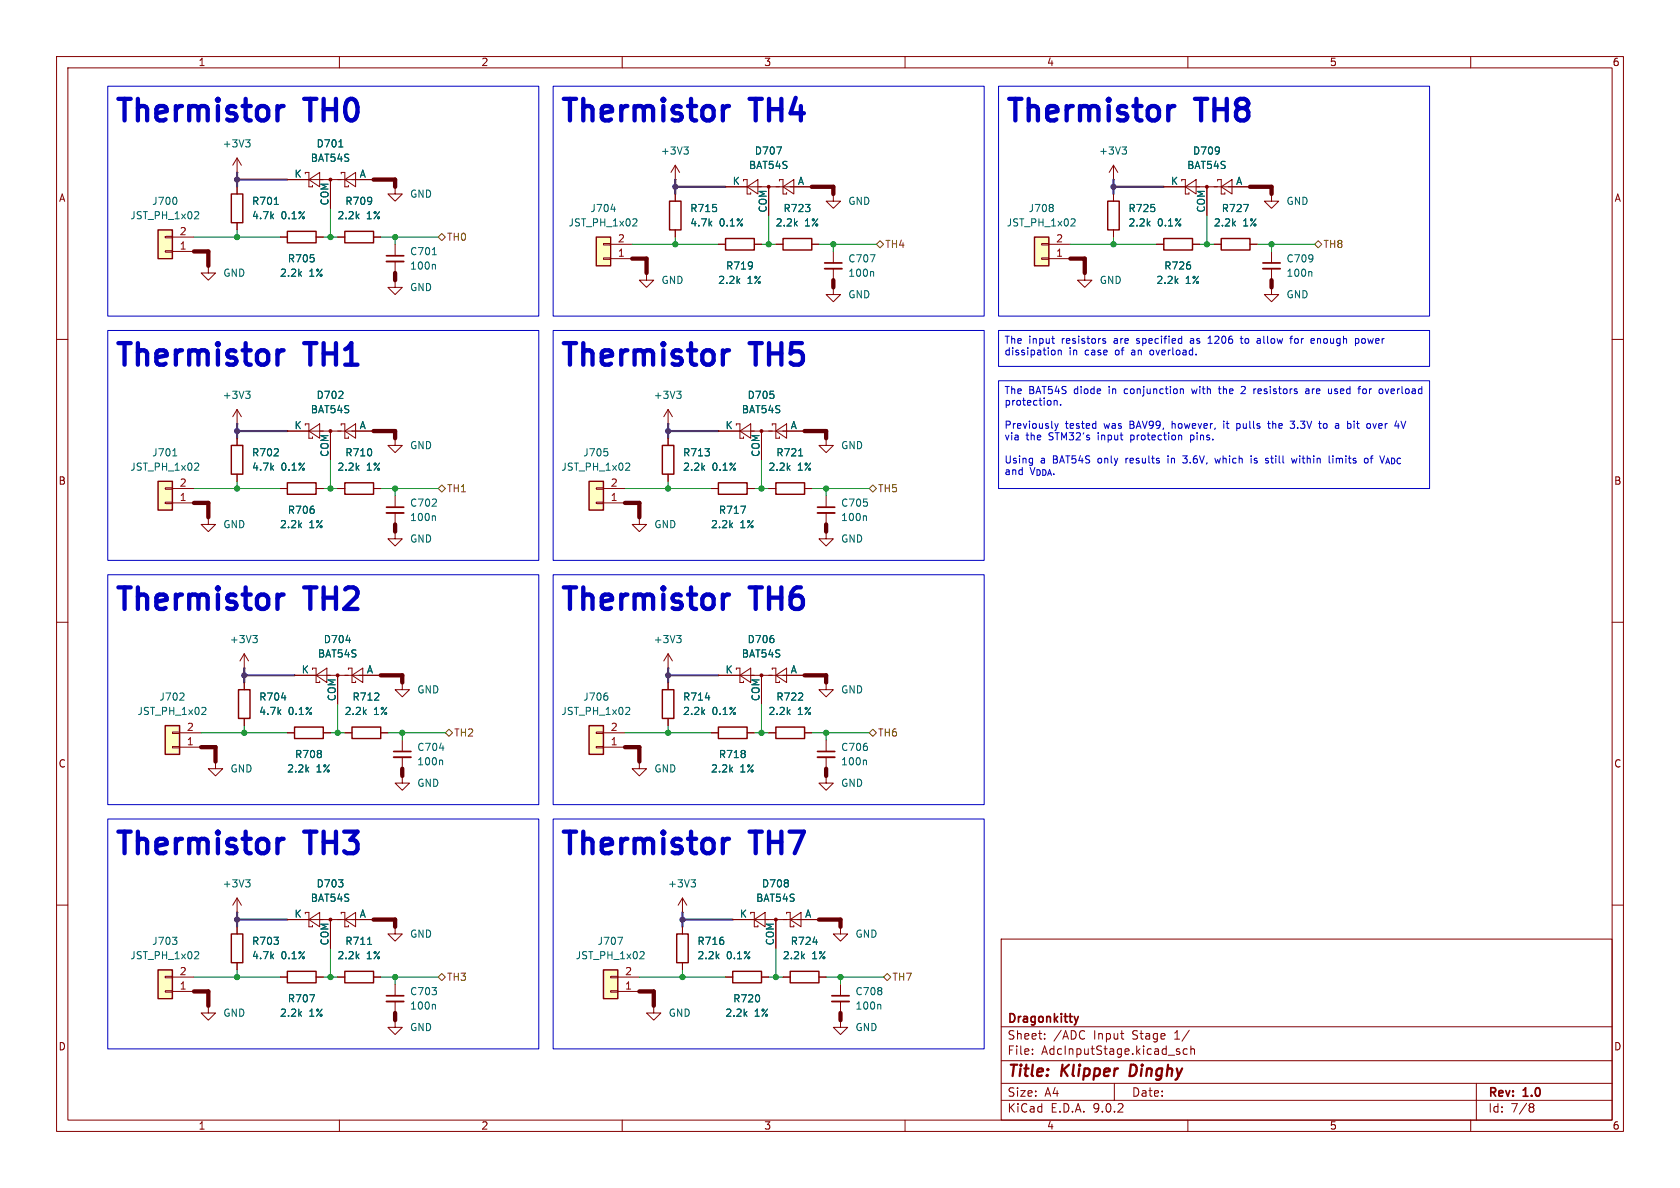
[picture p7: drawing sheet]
<svg xmlns="http://www.w3.org/2000/svg" width="297mm" height="210mm" viewBox="0 0 297 210" stroke-linecap="round" stroke-linejoin="round" font-family="sans-serif">
<g fill="none" stroke="#840000" stroke-width=".18">
<path d="M10 10h277v190h-277zM12 12h273v186h-273zM60 10v2M110 10v2M160 10v2M210 10v2M260 10v2M69.8 33v1.3h1.3l-1.3 1.3-1.2-1.3h1.2M69.8 33h.1M49.5 41.9h1.3M55.9 41.9h1.2M59.7 41.9h1.3"/>
<path d="M66 41.9h1.3M137.2 43.2h1.2M143.5 43.2h1.3M10 60h2M285 60h2M10 110h2M285 110h2M10 160h2M49.5 172.7h1.3M55.9 172.7h1.2M120.6 163.8v1.3M120.6 170.2v1.3"/>
<path d="M177 166h108v32h-108zM285 160h2M60 198v2M110 198v2M160 198v2M177 194.5h108M177 191.5h108M177 187.5h108M177 181.5h108M182.5 186.3v.1M182.5 185.5v.1M184.7 183.6v.1"/>
<path d="M184.7 182.8v.1M197 191.5v3M208.2 185.9l.3 .1 .1 .2-.2 .2h-.3M208.2 185.4l.3 .1M209.9 185.5l-.4-.1-.3 .3v.4l.1 .2h.6M210 198v2M210.5 185.5l.2-.1 .4 .1 .1 .9M210.5 184.9v1.5M260 198v2M261 191.5v6.5M270.6 195.1l.4 .1 .2 .2-.3 .3M270.6 195.7h.3"/>
<path d="M270.9 195.7l.2 .2 .1 .4-.2 .2-.4 .1"/>
</g>
<path d="M199.9 188.2l-.2 2h.5" fill="none" stroke="#840000" stroke-width=".4"/>
<path d="M190.6 179.7l-.3 1" fill="none" stroke="#840000" stroke-width=".3"/>
<path d="M50.8 40.9h5.1v2h-5.1zM61 40.9h5v2h-5zM138.4 42.2h5.1v2h-5.1zM50.8 171.7h5.1v2h-5.1zM119.6 165.1h2.1v5.1h-2.1z" fill="none" stroke="#840000" stroke-width=".25"/>
<path d="M54.8 175.8h.8l-.5 1.3" fill="none" stroke="#006464" stroke-width=".18"/>
<path d="M182.9 41.9h2.5v5.1h-2.5z" fill="#ffffc2"/>
<path d="M128.3 42.2h5v2h-5zM182.9 41.9h2.5v5.1h-2.5zM50.8 85.3h5.1v2.1h-5.1zM61 85.3h5v2.1h-5z" fill="none" stroke="#840000" stroke-width=".25"/>
<g fill="none" stroke="#840000" stroke-width=".18">
<path d="M128.3 33h15.2M131.4 32v-.2h.7v2.5h.6v-.3M132.1 33l1.9-1.2v2.5zM135.9 33v5.1M137.8 32v-.2h.6v2.5h.7v-.3M138.4 33l1.9-1.2v2.5zM69.8 49.5v1.3h1.3l-1.3 1.3-1.2-1.3h1.2M69.8 49.5h.1M69.8 43.2v2M69.8 46.2v2.1M114.3 48.3v1.2h1.3l-1.3 1.3-1.3-1.3h1.3M114.3 48.3h.1"/>
<path d="M127 43.2h1.3M133.3 43.2h1.3M147.3 50.8v1.3h1.3l-1.3 1.2-1.3-1.2h1.3M147.3 50.8h.1M147.3 44.5v2M147.3 47.5v2M184.1 45.6h1.3v.2h-1.3zM184.1 43.1h1.3v.2h-1.3zM185.4 45.7h3.8M185.4 43.2h3.8M191.8 48.3v1.2h1.2l-1.2 1.3-1.3-1.3h1.3M191.8 48.3h.1"/>
<path d="M224.8 50.8v1.3h1.3l-1.3 1.2-1.3-1.2h1.3M224.8 50.8h.1M50.8 76.2h15.2M54 75.2v-.3h.6v2.6h.6v-.3M54.6 76.2l1.9-1.3v2.6zM58.4 76.2v5.1M60.3 75.2v-.3h.7v2.6h.6v-.3M61 76.2l1.9-1.3v2.6zM69.8 77.5v1.2h1.3l-1.3 1.3-1.2-1.3h1.2M69.8 77.5h.1M118.1 74.9h.1M118.1 72.4l-.8 1.3"/>
<path d="M118.1 72.4l.8 1.3M118.1 72.4v2.5M36.8 91.4v1.3h1.3l-1.3 1.3-1.2-1.3h1.2M36.8 91.4h.1M49.5 86.4h1.3M55.9 86.4h1.2M59.7 86.4h1.3M66 86.4h1.3M69.8 94v1.3h1.3l-1.3 1.2-1.2-1.2h1.2M69.8 94h.1M69.8 87.6v2.1M69.8 90.7v2"/>
<path d="M113 91.4v1.3h1.3l-1.3 1.3-1.2-1.3h1.2M113 91.4h.1M148.6 180.3v1.3h1.3l-1.3 1.3-1.3-1.3h1.3M148.6 180.3h.1"/>
</g>
<path d="M137.3 26h.9l-.6 1.2M186.1 36.2l.1 .2-.1 .2M186.1 36.7l.1 .2-.1 .4M189.5 38.7h.5l.1 .3-.8 .9h.8M76.4 45h.8M76.8 46.7l.2 .2v.7M153.8 45h.9l-.6 1.3M154.3 48l.1 .2v.6M119.6 69.2h.8l-.4 .4M120.2 69.6l.2 .3v.3l-.2 .2M76.8 91.2l.2 .2v.6" fill="none" stroke="#006464" stroke-width=".18"/>
<g fill="#840000" stroke="#840000" stroke-width=".18">
<circle cx="135.9" cy="33" r=".25"/>
<circle cx="58.4" cy="76.2" r=".25"/>
</g>
<path d="M68.3 45.2h3.1M145.8 46.5h3M68.3 89.7h3.1" fill="none" stroke="#840000" stroke-width=".3"/>
<path d="M68.3 46.2h3.1M145.8 47.5h3M68.3 90.7h3.1" fill="none" stroke="#840000" stroke-width=".33"/>
<path d="M104.1 85.1h2.6v5.1h-2.6z" fill="#ffffc2"/>
<path d="M40.9 34.3h2v5.1h-2zM118.4 35.6h2v5h-2zM104.1 85.1h2.6v5.1h-2.6zM40.9 165.1h2v5.1h-2zM129.5 171.7h5.1v2h-5.1z" fill="none" stroke="#840000" stroke-width=".25"/>
<g fill="none" stroke="#840000" stroke-width=".18">
<path d="M41.9 33v1.3M41.9 39.4v1.2M50.8 31.8h15.2M54 30.7v-.2h.6v2.5h.6v-.2M54.6 31.8l1.9-1.3v2.5zM58.4 31.8v5M60.3 30.7v-.2h.7v2.5h.6v-.2M61 31.8l1.9-1.3v2.5zM119.4 31.8h.1M119.4 29.2v2.6M119.4 34.3v1.3M119.4 29.2l-.8 1.3"/>
<path d="M119.4 29.2l.7 1.3M119.4 40.6v1.3M105.4 88.8h1.3v.2h-1.3zM105.4 86.2h1.3v.3h-1.3zM106.7 88.9h3.8M106.7 86.4h3.8M36.8 177.8v1.3h1.3l-1.3 1.2-1.2-1.2h1.2M36.8 177.8h.1M41.9 163.8v1.3M41.9 170.2v1.3M50.8 162.6h15.2M54 161.5v-.2h.6v2.5h.6v-.2"/>
<path d="M54.6 162.6l1.9-1.3v2.5zM58.4 162.6v5M60.3 161.5v-.2h.7v2.5h.6v-.2M61 162.6l1.9-1.3v2.5zM69.8 163.8v1.3h1.3l-1.3 1.3-1.2-1.3h1.2M69.8 163.8h.1M69.8 174v2M69.8 177v2.1M128.3 172.7h1.2M134.6 172.7h1.3M69.8 180.3v1.3h1.3l-1.3 1.3-1.2-1.3h1.2M69.8 180.3h.1"/>
</g>
<path d="M48.5 36.1h.7M59.9 26h.7M120.9 26h.8l-.4 .5M121.4 26.5l.3 .2v.3l-.3 .2M106.8 79.3h.6M107.3 79.9l.2 .1-.2 .5M110.8 81.9h.4l.1 .3-.7 .9h.7M76.8 177.5l.2 .2v.7" fill="none" stroke="#006464" stroke-width=".18"/>
<g fill="#840000" stroke="#840000" stroke-width=".18">
<circle cx="58.4" cy="162.6" r=".25"/>
<circle cx="58.4" cy="31.7" r=".25"/>
</g>
<path d="M68.3 176h3.1" fill="none" stroke="#840000" stroke-width=".3"/>
<path d="M68.3 177h3.1" fill="none" stroke="#840000" stroke-width=".33"/>
<path d="M105.4 41.9h2.5v5.1h-2.5z" fill="#ffffc2"/>
<path d="M105.4 41.9h2.5v5.1h-2.5z" fill="none" stroke="#840000" stroke-width=".25"/>
<path d="M106.7 45.6h1.2v.2h-1.2zM106.7 43.1h1.2v.2h-1.2zM107.9 45.7h3.9M107.9 43.2h3.9" fill="none" stroke="#840000" stroke-width=".18"/>
<path d="M108 37h.8M112.1 38.7h.4l.1 .3-.8 .9h.8" fill="none" stroke="#006464" stroke-width=".18"/>
<path d="M27.9 85.1h2.6v5.1h-2.6z" fill="#ffffc2"/>
<path d="M195.8 35.6h2.1v5h-2.1zM205.7 42.2h5.1v2h-5.1zM40.9 78.7h2v5.1h-2zM27.9 85.1h2.6v5.1h-2.6z" fill="none" stroke="#840000" stroke-width=".25"/>
<g fill="none" stroke="#840000" stroke-width=".18">
<path d="M196.8 31.8h.1M196.8 29.2v2.6M196.8 34.3v1.3M196.8 29.2l-.7 1.3M196.8 29.2l.8 1.3M196.8 40.6v1.3M204.5 43.2h1.2M210.8 43.2h1.3M41.9 74.9h.1M41.9 72.4l-.8 1.3M41.9 72.4l.8 1.3M41.9 72.4v2.5"/>
<path d="M41.9 77.5v1.2M29.2 88.8h1.3v.2h-1.3zM29.2 86.2h1.3v.3h-1.3zM30.5 88.9h3.8M30.5 86.4h3.8M41.9 83.8v1.3M115.6 177.8v1.3h1.2l-1.2 1.2-1.3-1.2h1.3M115.6 177.8h.1"/>
</g>
<path d="M198.4 26h.7l-.4 .5M198.9 26.5l.2 .2v.3l-.2 .2M43.4 69.2h.8l-.4 .4M44 69.6l.2 .3v.3l-.2 .2M30.5 80.6h.8M34.6 81.9h.4l.1 .3-.7 .9h.7" fill="none" stroke="#006464" stroke-width=".18"/>
<path d="M106.7 171.5h2.5v5h-2.5z" fill="#ffffc2"/>
<path d="M106.7 171.5h2.5v5h-2.5z" fill="none" stroke="#840000" stroke-width=".25"/>
<path d="M146 87.6v2.1M146 90.7v2M107.9 175.1h1.3v.3h-1.3zM107.9 172.6h1.3v.2h-1.3zM109.2 175.3h3.8M109.2 172.7h3.8" fill="none" stroke="#840000" stroke-width=".18"/>
<path d="M153 91.2l.2 .2v.6M109.2 165.7h.9l-.6 1.2M113.3 168.2l.5 .1 .1 .3-.8 .9h.8" fill="none" stroke="#006464" stroke-width=".18"/>
<path d="M144.5 89.7h3.1" fill="none" stroke="#840000" stroke-width=".3"/>
<path d="M144.5 90.7h3.1" fill="none" stroke="#840000" stroke-width=".33"/>
<path d="M27.9 40.6h2.6v5.1h-2.6z" fill="#ffffc2"/>
<path d="M27.9 40.6h2.6v5.1h-2.6zM117.1 121.9h2v5.1h-2zM127 128.5h5.1v2.1h-5.1zM137.2 128.5h5v2.1h-5z" fill="none" stroke="#840000" stroke-width=".25"/>
<g fill="none" stroke="#840000" stroke-width=".18">
<path d="M41.9 30.5h.1M41.9 27.9l-.8 1.3M41.9 27.9l.8 1.3M41.9 27.9v2.6M29.2 44.3h1.3v.3h-1.3zM29.2 41.8h1.3v.2h-1.3zM30.5 44.5h3.8M30.5 41.9h3.8M36.8 47v1.3h1.3l-1.3 1.2-1.2-1.2h1.2M36.8 47h.1M146 77.5v1.2h1.3l-1.3 1.3-1.2-1.3h1.2M146 77.5h.1"/>
<path d="M127 119.4h15.2M130.2 118.4v-.3h.6v2.6h.6v-.3M130.8 119.4l1.9-1.3v2.6zM134.6 119.4v5.1M136.5 118.4v-.3h.7v2.6h.6v-.3M137.2 119.4l1.9-1.3v2.6zM113 134.6v1.3h1.3l-1.3 1.3-1.2-1.3h1.2M113 134.6h.1M118.1 120.7v1.2M118.1 127v1.3M125.7 129.5h1.3M132.1 129.5h1.2"/>
<path d="M135.9 129.5h1.3M142.2 129.5h1.3M146 120.7v1.2h1.3l-1.3 1.3-1.2-1.3h1.2M146 120.7h.1M146 137.2v1.2h1.3l-1.3 1.3-1.2-1.3h1.2M146 137.2h.1M146 130.8v2M146 133.9v2M120.6 158.8l-.7 1.2M120.6 158.8l.8 1.2M120.6 158.8v2.5M120.6 161.3h.1"/>
<path d="M129.5 162.6h15.3M132.7 161.5v-.2h.6v2.5h.7v-.2M133.3 162.6l2-1.3v2.5zM137.2 162.6v5M139.1 161.5v-.2h.6v2.5h.6v-.2M139.7 162.6l1.9-1.3v2.5z"/>
</g>
<path d="M31.1 35l.2 .4-.2 .6M34.6 37.4l.4 .1 .1 .3-.7 .9h.7M43.4 24.7h.8l-.4 .5M44 25.2l.2 .2v.3l-.2 .3M124.7 123.3h.8M153 134.4l.2 .1v.7M122.2 155.5h.7l-.4 .5M122.7 156l.2 .2v.3l-.2 .3" fill="none" stroke="#006464" stroke-width=".18"/>
<path d="M144.5 132.8h3.1" fill="none" stroke="#840000" stroke-width=".3"/>
<path d="M144.5 133.9h3.1" fill="none" stroke="#840000" stroke-width=".33"/>
<g fill="#840000" stroke="#840000" stroke-width=".18">
<circle cx="137.2" cy="162.6" r=".25"/>
<circle cx="134.6" cy="119.4" r=".25"/>
</g>
<path d="M104.1 128.3h2.6v5.1h-2.6z" fill="#ffffc2"/>
<path d="M215.9 42.2h5.1v2h-5.1zM117.1 78.7h2v5.1h-2zM127 85.3h5.1v2.1h-5.1zM137.2 85.3h5v2.1h-5zM52.1 128.5h5v2.1h-5zM104.1 128.3h2.6v5.1h-2.6zM61 171.7h5v2h-5zM139.7 171.7h5.1v2h-5.1z" fill="none" stroke="#840000" stroke-width=".25"/>
<g fill="none" stroke="#840000" stroke-width=".18">
<path d="M147.3 34.3v1.3h1.3l-1.3 1.2-1.3-1.2h1.3M147.3 34.3h.1M205.7 33h15.3M208.9 32v-.2h.6v2.5h.7v-.3M209.5 33l2-1.2v2.5zM213.4 33v5.1M215.3 32v-.2h.6v2.5h.6v-.3M215.9 33l1.9-1.2v2.5zM224.8 34.3v1.3h1.3l-1.3 1.2-1.3-1.2h1.3M224.8 34.3h.1M214.6 43.2h1.3M221 43.2h1.2"/>
<path d="M224.8 44.5v2M224.8 47.5v2M118.1 77.5v1.2M127 76.2h15.2M130.2 75.2v-.3h.6v2.6h.6v-.3M130.8 76.2l1.9-1.3v2.6zM134.6 76.2v5.1M136.5 75.2v-.3h.7v2.6h.6v-.3M137.2 76.2l1.9-1.3v2.6zM118.1 83.8v1.3M125.7 86.4h1.3M132.1 86.4h1.2"/>
<path d="M135.9 86.4h1.3M142.2 86.4h1.3M43.2 118.1h.1M43.2 115.6l-.8 1.2M43.2 115.6l.7 1.2M43.2 115.6v2.5M52.1 119.4h15.2M55.2 118.4v-.3h.7v2.6h.6v-.3M55.9 119.4l1.9-1.3v2.6zM59.7 119.4v5.1M61.6 118.4v-.3h.6v2.6h.7v-.3M62.2 119.4l1.9-1.3v2.6z"/>
<path d="M118.1 118.1h.1M118.1 115.6l-.8 1.2M118.1 115.6l.8 1.2M118.1 115.6v2.5M50.8 129.5h1.3M57.1 129.5h1.3M71.1 130.8v2M71.1 133.9v2M105.4 132h1.3v.2h-1.3zM105.4 129.4h1.3v.3h-1.3zM106.7 132.1h3.8M106.7 129.5h3.8"/>
<path d="M41.9 158.8l-.8 1.2M41.9 158.8l.8 1.2M41.9 158.8v2.5M41.9 161.3h.1M59.7 172.7h1.3M66 172.7h1.3M138.4 172.7h1.3M144.8 172.7h1.2M148.6 174v2M148.6 177v2.1"/>
</g>
<g fill="none" stroke="#006464" stroke-width=".18">
<path d="M219.9 36.1h.8l-.5 1.3M231.7 48l.2 .2v.6M131 89.5h.8l-.5 1.2M141.2 80.6h.7M44.7 112.3h.8l-.4 .5M45.2 112.8l.3 .3v.3l-.3 .2M61.2 113.2h.8M119.6 112.3h.8l-.4 .5M120.2 112.8l.2 .3v.3l-.2 .2M77.7 132.2h.8M78.1 134.4l.1 .1v.7M107.3 123l.2 .2-.2 .5"/>
<path d="M110.8 125l.4 .1 .1 .3-.7 .9h.7M43.4 155.5h.8l-.4 .5M44 156l.2 .2v.3l-.2 .3M65 166.9h.7M143.7 166.5h.8M155.5 177.5l.2 .2v.7"/>
</g>
<path d="M223.3 46.5h3M69.6 132.8h3M147.1 176h3" fill="none" stroke="#840000" stroke-width=".3"/>
<path d="M223.3 47.5h3M69.6 133.9h3M147.1 177h3" fill="none" stroke="#840000" stroke-width=".33"/>
<g fill="#840000" stroke="#840000" stroke-width=".18">
<circle cx="59.7" cy="119.4" r=".25"/>
<circle cx="213.4" cy="33" r=".25"/>
<circle cx="134.6" cy="76.2" r=".25"/>
</g>
<path d="M29.2 128.3h2.5v5.1h-2.5z" fill="#ffffc2"/>
<path d="M29.2 128.3h2.5v5.1h-2.5zM42.2 121.9h2v5.1h-2zM62.2 128.5h5.1v2.1h-5.1z" fill="none" stroke="#840000" stroke-width=".25"/>
<g fill="none" stroke="#840000" stroke-width=".18">
<path d="M146 94v1.3h1.3l-1.3 1.2-1.2-1.2h1.2M146 94h.1M30.5 132h1.2v.2h-1.2zM30.5 129.4h1.2v.3h-1.2zM31.7 132.1h3.9M31.7 129.5h3.9M38.1 134.6v1.3h1.3l-1.3 1.3-1.3-1.3h1.3M38.1 134.6h.1M43.2 120.7v1.2M43.2 127v1.3M61 129.5h1.2M67.3 129.5h1.3"/>
<path d="M71.1 137.2v1.2h1.3l-1.3 1.3-1.3-1.3h1.3M71.1 137.2h.1M71.1 120.7v1.2h1.3l-1.3 1.3-1.3-1.3h1.3M71.1 120.7h.1"/>
</g>
<path d="M32.4 122.6l.1 .1v.3l-.8 .8h.8M35.9 125l.4 .1 .1 .3-.8 .9h.8M49.8 123.3h.7" fill="none" stroke="#006464" stroke-width=".18"/>
<path d="M27.9 171.5h2.6v5h-2.6z" fill="#ffffc2"/>
<path d="M27.9 171.5h2.6v5h-2.6z" fill="none" stroke="#840000" stroke-width=".25"/>
<g fill="none" stroke="#840000" stroke-width=".18">
<path d="M41.9 33v1.3M41.9 39.4v1.2M50.8 31.8h3.8M58.4 31.8v5M62.2 31.8h3.8M119.4 34.3v1.3M128.3 33h3.8M135.9 33v5.1M139.7 33h3.8M196.8 34.3v1.3M205.7 33h3.8M213.4 33v5.1"/>
<path d="M217.2 33h3.8M49.5 41.9h1.3M55.9 41.9h1.2M59.7 41.9h1.3M66 41.9h1.3M119.4 40.6v1.3M127 43.2h1.3M133.3 43.2h1.3M137.2 43.2h1.2M143.5 43.2h1.3M196.8 40.6v1.3M204.5 43.2h1.2"/>
<path d="M210.8 43.2h1.3M214.6 43.2h1.3M221 43.2h1.2M41.9 77.5v1.2M50.8 76.2h3.8M58.4 76.2v5.1M62.2 76.2h3.8M118.1 77.5v1.2M127 76.2h3.8M134.6 76.2v5.1M138.4 76.2h3.8M41.9 83.8v1.3"/>
<path d="M49.5 86.4h1.3M55.9 86.4h1.2M59.7 86.4h1.3M66 86.4h1.3M118.1 83.8v1.3M125.7 86.4h1.3M132.1 86.4h1.2M135.9 86.4h1.3M142.2 86.4h1.3M52.1 119.4h3.8M59.7 119.4v5.1M63.5 119.4h3.8"/>
<path d="M127 119.4h3.8M134.6 119.4v5.1M138.4 119.4h3.8M43.2 120.7v1.2M43.2 127v1.3M50.8 129.5h1.3M57.1 129.5h1.3M61 129.5h1.2M67.3 129.5h1.3M118.1 120.7v1.2M118.1 127v1.3M125.7 129.5h1.3"/>
<path d="M132.1 129.5h1.2M135.9 129.5h1.3M142.2 129.5h1.3M29.2 175.1h1.3v.3h-1.3zM29.2 172.6h1.3v.2h-1.3zM30.5 175.3h3.8M30.5 172.7h3.8M41.9 163.8v1.3M41.9 170.2v1.3M49.5 172.7h1.3M50.8 162.6h3.8M55.9 172.7h1.2"/>
<path d="M58.4 162.6v5M59.7 172.7h1.3M62.2 162.6h3.8M66 172.7h1.3M120.6 163.8v1.3M120.6 170.2v1.3M128.3 172.7h1.2M129.5 162.6h3.8M134.6 172.7h1.3M137.2 162.6v5M138.4 172.7h1.3M141 162.6h3.8"/>
<path d="M144.8 172.7h1.2M148.6 163.8v1.3h1.3l-1.3 1.3-1.3-1.3h1.3M148.6 163.8h.1"/>
</g>
<g fill="none" stroke="#006464" stroke-width=".18">
<path d="M48.5 36.1h.7M59.9 26h.7M137.3 26h.9l-.6 1.2M219.9 36.1h.8l-.5 1.3M131 89.5h.8l-.5 1.2M141.2 80.6h.7M61.2 113.2h.8M49.8 123.3h.7M124.7 123.3h.8M30.5 165.7h.8l-.5 .5M31.1 166.2l.2 .2-.2 .5M34.6 168.2l.4 .1 .1 .3-.7 .9h.7"/>
<path d="M54.8 175.8h.8l-.5 1.3M65 166.9h.7M143.7 166.5h.8"/>
</g>
<path d="M77.5 41.9l.6-.6 .6 .6-.6 .6zM154.9 43.2l.7-.7 .6 .7-.6 .6zM232.4 43.2l.6-.7 .7 .7-.7 .6zM77.5 86.4l.6-.7 .6 .7-.6 .6zM153.7 86.4l.6-.7 .6 .7-.6 .6zM78.7 129.5l.7-.6 .6 .6-.6 .7zM153.7 129.5l.6-.6 .6 .6-.6 .7zM77.5 172.7l.6-.6 .6 .6-.6 .7zM156.2 172.7l.6-.6 .7 .6-.7 .7z" fill="none" stroke="#725600" stroke-width=".18"/>
<g fill="none" stroke="#009600" stroke-width=".18">
<path d="M58.4 36.8v5.1M135.9 38.1v5.1M213.4 38.1v5.1M34.3 41.9h15.2M41.9 40.6v1.3M57.1 41.9h2.6M67.3 41.9h10.2M69.8 41.9v1.3M111.8 43.2h15.2M119.4 41.9v1.3M134.6 43.2h2.6M144.8 43.2h10.1"/>
<path d="M147.3 43.2v1.3M189.2 43.2h15.3M196.8 41.9v1.3M212.1 43.2h2.5M222.2 43.2h10.2M224.8 43.2v1.3M34.3 86.4h15.2M41.9 85.1v1.3M57.1 86.4h2.6M58.4 81.3v5.1M67.3 86.4h10.2M69.8 86.4v1.2"/>
<path d="M110.5 86.4h15.2M118.1 85.1v1.3M133.3 86.4h2.6M134.6 81.3v5.1M143.5 86.4h10.2M146 86.4v1.2M35.6 129.5h15.2M43.2 128.3v1.2M58.4 129.5h2.6M59.7 124.5v5M68.6 129.5h10.1M71.1 129.5v1.3"/>
<path d="M110.5 129.5h15.2M118.1 128.3v1.2M133.3 129.5h2.6M134.6 124.5v5M143.5 129.5h10.2M146 129.5v1.3M34.3 172.7h15.2M41.9 171.5v1.2M57.1 172.7h2.6M58.4 167.6v5.1M67.3 172.7h10.2M69.8 172.7v1.3"/>
<path d="M113 172.7h15.3M120.6 171.5v1.2M135.9 172.7h2.5M137.2 167.6v5.1M146 172.7h10.2M148.6 172.7v1.3"/>
</g>
<g fill="none" stroke="#4f3669" stroke-width=".38">
<path d="M41.9 31.8h8.9M41.9 30.5v2.5M119.4 33h8.9M119.4 31.8v2.5M196.8 33h8.9M196.8 31.8v2.5M41.9 76.2h8.9M41.9 74.9v2.6M118.1 76.2h8.9M118.1 74.9v2.6M43.2 118.1v2.6M43.2 119.4h8.9"/>
<path d="M118.1 119.4h8.9M118.1 118.1v2.6M41.9 161.3v2.5M41.9 162.6h8.9M120.6 161.3v2.5M120.6 162.6h8.9"/>
</g>
<g fill="none" stroke="#620004" stroke-width=".76">
<path d="M66 31.8h3.8v1.2M143.5 33h3.8v1.3M221 33h3.8v1.3M34.3 44.5h2.5v2.5M69.8 48.3v1.2M111.8 45.7h2.5v2.6M147.3 49.5v1.3M189.2 45.7h2.6v2.6M224.8 49.5v1.3M66 76.2h3.8v1.3M142.2 76.2h3.8v1.3M34.3 88.9h2.5v2.5"/>
<path d="M69.8 92.7v1.3M110.5 88.9h2.5v2.5M146 92.7v1.3M67.3 119.4h3.8v1.3M142.2 119.4h3.8v1.3M35.6 132.1h2.5v2.5M71.1 135.9v1.3M110.5 132.1h2.5v2.5M146 135.9v1.3M34.3 175.3h2.5v2.5M66 162.6h3.8v1.2M69.8 179.1v1.2"/>
<path d="M113 175.3h2.6v2.5M144.8 162.6h3.8v1.2M148.6 179.1v1.2"/>
</g>
<g fill="none" stroke="#0000c2" stroke-width=".18">
<path d="M19 15.2h76.2v40.7h-76.2zM97.8 15.2h76.2v40.7h-76.2zM176.5 15.2h76.2v40.7h-76.2zM19 58.4h76.2v40.7h-76.2zM97.8 58.4h76.2v40.7h-76.2zM176.5 58.4h76.2v6.4h-76.2zM185.9 59.8h.5M195 59.9h.4M208.8 59.8l.1 .1M208.9 59.4v1.3M210.6 59.8l-.1 .1M213.6 59.8l.3-.4v1.3"/>
<path d="M219.3 59.8h.4M219.4 59.4v1.1l.3 .2M222.4 59.8h.2l.2 .2v.7M228 59.8h.5M228.5 59.4l-.3 .2v1.1M229.1 59.8l-.2 .3v.4l.2 .2M232.2 59.8l.2 .4-.6 .1M239.8 59.8l.3 .1 .1 .2v.5l-.4 .1M241 59.8l-.3 .3v.4l.3 .2M176.5 67.3h76.2v19.1h-76.2zM186.2 60.6l.2 .1M186.3 61.9l.2 .2v.4l-.2 .2"/>
<path d="M186.4 70.8v.8M186.4 70.9l.1-.1h.3l.1 .8M186.5 74.9l.3 .8M186.8 75.7l-.3 .4M187.1 74.9l-.3 .8M187.1 62l.2-.1 .3 .1v.7M187.1 61.9v.8M187.5 71.5v.1M193.6 74.9h.1M193.7 74.4v1.3M193.7 75.7h-.1M195 60.2l.4 .1 .1 .2-.2 .2-.4-.1"/>
<path d="M203.3 62v.5l.1 .2M208.7 68.9l.1-.2 .4 .1v.8M208.8 77l.1 .8M208.9 60.6l-.1 .1M210.5 76.9v1.3M210.5 77.7l.1 .1M210.6 60.2l-.2 .2 .2 .3M210.7 68.7l.2 .9M213.6 60.7h.7M215.4 68.7h.5M215.6 68.3v1.1l.3 .2M216.3 74.4v.2"/>
<path d="M216.3 74.9v.8M218.6 74.9v1.2M218.6 75.7h.4M219 74.9h-.4M220 68.4l-.4-.1-.2 .1M220.1 68.9l-.7 .7h.8M221.9 68.7h.1M222.5 68.8v.7M222.8 60.6l-.4 .1M222.8 60.2h-.4M223 69l-.6 .2M224.1 74.9h.5"/>
<path d="M224.3 74.4v1.1l.3 .2M228.1 74.4h.8l-.5 .5 .3 .1 .2 .2M228.9 75.5l-.3 .2h-.3M230.9 68.8h.4l.1 .8M231.4 69l-.4 .1-.2 .2 .2 .3 .4-.1M232.3 60.6l-.1 .1M234.2 74.9l-.3 .2v.4l.3 .2M235.4 68.7v.9M235.4 69.5h-.1M235.9 69.5l.2 .1M236 68.8v.3M238.2 74.4v1.3"/>
<path d="M239.4 74.4v.2M239.4 74.9v.8M241.5 68.9l-.4-.2-.2 .3 .1 .5 .3 .1 .2-.1M242.7 74.9l.3 .8 .3-.8M244.9 68.7l.3 .9 .3-.9M246.9 74.4l-.3 .9M247.7 74.4l.4 1.3 .4-1.3M182.4 81l.1 .1M182.5 81v1.2M182.5 81.8l-.1 .1M206.5 80.6v.1M206.5 81v.9"/>
<path d="M209.1 80.6h.8l-.4 .5h.1M209.1 81.7l.5 .2M214.8 81l.2 .9 .3-.7 .2 .7M221.2 80.6v.1M221.2 81v.9M221.7 81.8l.4 .1M221.9 81l-.2 .2 .2 .2M224.2 81.5v.3M224.6 81h.5M228.3 81l.3 .9 .2-.7 .2 .7 .3-.9M235 81.8l.2 .1M235.6 80.6v.1"/>
<path d="M235.6 81v.9M236.2 81v.9M236.4 81l-.2 .1M241.3 81.1l.3-.1 .3 .2-.1 .5-.2 .2-.3-.1M242.2 81h.5M242.7 80.6l-.3 .2v1.1M245.1 81.7h.5M245.3 81l.4 1M19 101.6h76.2v40.6h-76.2zM97.8 101.6h76.2v40.6h-76.2zM19 144.8h76.2v40.6h-76.2zM97.8 144.8h76.2v40.6h-76.2z"/>
</g>
<path d="M50.1 18.7l-.7 .2M128.9 18.7l-.7 .2M207.6 18.7l-.7 .2M50.1 61.9l-.7 .2M128.9 61.9l-.7 .2M50.1 105.1l-.7 .2M128.9 105.1l-.7 .2M50.1 148.3l-.7 .2M128.9 148.3l-.7 .2" fill="none" stroke="#0000c2" stroke-width=".76"/>
<g fill="#009600" stroke="#009600" stroke-width=".18">
<circle cx="146" cy="129.5" r=".46"/>
<circle cx="118.1" cy="129.5" r=".46"/>
<circle cx="134.6" cy="129.5" r=".46"/>
<circle cx="147.3" cy="43.2" r=".46"/>
<circle cx="196.8" cy="43.2" r=".46"/>
<circle cx="224.8" cy="43.2" r=".46"/>
<circle cx="119.4" cy="43.2" r=".46"/>
<circle cx="213.4" cy="43.2" r=".46"/>
<circle cx="135.9" cy="43.2" r=".46"/>
<circle cx="146" cy="86.4" r=".46"/>
<circle cx="134.6" cy="86.4" r=".46"/>
<circle cx="118.1" cy="86.4" r=".46"/>
<circle cx="148.6" cy="172.7" r=".46"/>
<circle cx="137.2" cy="172.7" r=".46"/>
<circle cx="120.6" cy="172.7" r=".46"/>
<circle cx="58.4" cy="41.9" r=".46"/>
<circle cx="69.8" cy="41.9" r=".46"/>
<circle cx="41.9" cy="41.9" r=".46"/>
<circle cx="69.8" cy="172.7" r=".46"/>
<circle cx="58.4" cy="172.7" r=".46"/>
<circle cx="41.9" cy="172.7" r=".46"/>
<circle cx="58.4" cy="86.4" r=".46"/>
<circle cx="69.8" cy="86.4" r=".46"/>
<circle cx="41.9" cy="86.4" r=".46"/>
<circle cx="71.1" cy="129.5" r=".46"/>
<circle cx="43.2" cy="129.5" r=".46"/>
<circle cx="59.7" cy="129.5" r=".46"/>
</g>
<g fill="#4f3669" stroke="#4f3669" stroke-width=".18">
<circle cx="118.1" cy="119.4" r=".46"/>
<circle cx="119.4" cy="33" r=".46"/>
<circle cx="118.1" cy="76.2" r=".46"/>
<circle cx="196.8" cy="33" r=".46"/>
<circle cx="120.6" cy="162.6" r=".46"/>
<circle cx="41.9" cy="76.2" r=".46"/>
<circle cx="41.9" cy="31.8" r=".46"/>
<circle cx="41.9" cy="162.6" r=".46"/>
<circle cx="43.2" cy="119.4" r=".46"/>
</g>
<g font-size="5.3" fill="#0000c2">
<text x="20.1" y="22.6">Thermistor</text>
<text x="54.4" y="22.6">TH0</text>
<text x="98.8" y="22.6">Thermistor</text>
<text x="133.2" y="22.6">TH4</text>
<text x="177.5" y="22.6">Thermistor</text>
<text x="211.9" y="22.6">TH8</text>
<text x="20.1" y="65.8">Thermistor</text>
<text x="54.4" y="65.8">TH1</text>
<text x="98.8" y="65.8">Thermistor</text>
<text x="133.2" y="65.8">TH5</text>
<text x="20.1" y="109">Thermistor</text>
<text x="54.4" y="109">TH2</text>
<text x="98.8" y="109">Thermistor</text>
<text x="133.2" y="109">TH6</text>
<text x="20.1" y="152.2">Thermistor</text>
<text x="54.4" y="152.2">TH3</text>
<text x="98.8" y="152.2">Thermistor</text>
<text x="133.2" y="152.2">TH7</text>
</g>
<g font-size="2.8" fill="#840000">
<text x="178" y="190.9">Title:</text>
<text x="187.7" y="190.9">Klipper</text>
<text x="200.6" y="190.9">Dinghy</text>
</g>
<g font-size="2.1" fill="#840000">
<text x="178" y="184">Sheet:</text>
<text x="178" y="181.2">Dragonkitty</text>
<text x="186.2" y="184">/ADC</text>
<text x="193.4" y="184">Input</text>
<text x="200.3" y="184">Stage</text>
<text x="207.9" y="184">1/</text>
<text x="178" y="186.7">File:</text>
<text x="184.1" y="186.7">AdcInputStage.kicad_sch</text>
<text x="178" y="196.9">KiCad</text>
<text x="178" y="194.1">Size:</text>
<text x="184.7" y="194.1">A4</text>
<text x="185.7" y="196.9">E.D.A.</text>
<text x="193.3" y="196.9">9.0.2</text>
<text x="200" y="194.1">Date:</text>
<text x="263" y="194.3">Rev:</text>
<text x="263" y="196.9">Id:</text>
<text x="267.1" y="196.9">7/8</text>
<text x="269.4" y="194.3">1.0</text>
</g>
<g font-size="1.8" fill="#840000">
<text x="35" y="11.9">1</text>
<text x="85" y="11.9">2</text>
<text x="135" y="11.9">3</text>
<text x="185" y="11.9">4</text>
<text x="235" y="11.9">5</text>
<text x="285" y="11.9">6</text>
<text x="10.3" y="35.9">A</text>
<text x="285.3" y="35.9">A</text>
<text x="10.3" y="85.9">B</text>
<text x="285.3" y="85.9">B</text>
<text x="10.3" y="135.9">C</text>
<text x="285.3" y="135.9">C</text>
<text x="10.3" y="185.9">D</text>
<text x="285.3" y="185.9">D</text>
<text x="35" y="199.9">1</text>
<text x="85" y="199.9">2</text>
<text x="135" y="199.9">3</text>
<text x="185" y="199.9">4</text>
<text x="235" y="199.9">5</text>
<text x="285" y="199.9">6</text>
</g>
<g font-size="1.8" fill="#006464">
<text x="39.3" y="26.3">+3V3</text>
<text x="54.8" y="28.8">BAT54S</text>
<text x="55.9" y="26.3">D701</text>
<text x="116.7" y="27.5">+3V3</text>
<text x="133.3" y="27.5">D707</text>
<text x="194.2" y="27.5">+3V3</text>
<text x="210.8" y="27.5">D709</text>
<text x="52" y="31.5">K</text>
<text x="63.5" y="31.5">A</text>
<text x="72.4" y="35.2">GND</text>
<text x="129.4" y="32.8">K</text>
<text x="132.3" y="30.1">BAT54S</text>
<text x="141" y="32.8">A</text>
<text x="206.9" y="32.8">K</text>
<text x="209.8" y="30.1">BAT54S</text>
<text x="218.4" y="32.8">A</text>
<text x="22.9" y="39">JST_PH_1x02</text>
<text x="26.8" y="36.4">J700</text>
<text x="44.5" y="36.4">R701</text>
<text x="44.5" y="39">4.7k</text>
<text x="49.7" y="39">0.1%</text>
<text x="58.2" y="36.4" transform="rotate(-90 58.2 36.4)">COM</text>
<text x="59.6" y="39">2.2k</text>
<text x="60.9" y="36.4">R709</text>
<text x="64.8" y="39">1%</text>
<text x="100.4" y="40.2">JST_PH_1x02</text>
<text x="104.3" y="37.7">J704</text>
<text x="121.9" y="37.7">R715</text>
<text x="121.9" y="40.2">4.7k</text>
<text x="127.2" y="40.2">0.1%</text>
<text x="135.6" y="37.7" transform="rotate(-90 135.6 37.7)">COM</text>
<text x="137" y="40.2">2.2k</text>
<text x="138.4" y="37.7">R723</text>
<text x="142.3" y="40.2">1%</text>
<text x="149.9" y="36.4">GND</text>
<text x="177.9" y="40.2">JST_PH_1x02</text>
<text x="181.8" y="37.7">J708</text>
<text x="199.4" y="37.7">R725</text>
<text x="199.4" y="40.2">2.2k</text>
<text x="204.6" y="40.2">0.1%</text>
<text x="213.1" y="37.7" transform="rotate(-90 213.1 37.7)">COM</text>
<text x="214.5" y="40.2">2.2k</text>
<text x="215.9" y="37.7">R727</text>
<text x="219.7" y="40.2">1%</text>
<text x="227.3" y="36.4">GND</text>
<text x="50.8" y="46.6">R705</text>
<text x="72.4" y="45.3">C701</text>
<text x="72.4" y="47.9">100n</text>
<text x="128.3" y="47.9">R719</text>
<text x="149.9" y="46.6">C707</text>
<text x="205.7" y="47.9">R726</text>
<text x="227.3" y="46.6">C709</text>
<text x="39.4" y="49.1">GND</text>
<text x="49.4" y="49.1">2.2k</text>
<text x="54.6" y="49.1">1%</text>
<text x="72.4" y="51.7">GND</text>
<text x="116.8" y="50.4">GND</text>
<text x="126.9" y="50.4">2.2k</text>
<text x="132.1" y="50.4">1%</text>
<text x="149.9" y="49.1">100n</text>
<text x="149.9" y="52.9">GND</text>
<text x="194.3" y="50.4">GND</text>
<text x="204.3" y="50.4">2.2k</text>
<text x="209.6" y="50.4">1%</text>
<text x="227.3" y="52.9">GND</text>
<text x="227.3" y="49.1">100n</text>
<text x="39.3" y="70.7">+3V3</text>
<text x="55.9" y="70.7">D702</text>
<text x="115.5" y="70.7">+3V3</text>
<text x="132.1" y="70.7">D705</text>
<text x="52" y="75.9">K</text>
<text x="54.8" y="73.3">BAT54S</text>
<text x="63.5" y="75.9">A</text>
<text x="128.2" y="75.9">K</text>
<text x="131" y="73.3">BAT54S</text>
<text x="139.7" y="75.9">A</text>
<text x="22.9" y="83.4">JST_PH_1x02</text>
<text x="26.8" y="80.9">J701</text>
<text x="44.5" y="80.9">R702</text>
<text x="44.5" y="83.4">4.7k</text>
<text x="49.7" y="83.4">0.1%</text>
<text x="58.2" y="80.9" transform="rotate(-90 58.2 80.9)">COM</text>
<text x="59.6" y="83.4">2.2k</text>
<text x="60.9" y="80.9">R710</text>
<text x="64.8" y="83.4">1%</text>
<text x="72.4" y="79.6">GND</text>
<text x="99.1" y="83.4">JST_PH_1x02</text>
<text x="103" y="80.9">J705</text>
<text x="120.7" y="80.9">R713</text>
<text x="120.7" y="83.4">2.2k</text>
<text x="125.9" y="83.4">0.1%</text>
<text x="134.4" y="80.9" transform="rotate(-90 134.4 80.9)">COM</text>
<text x="135.8" y="83.4">2.2k</text>
<text x="137.1" y="80.9">R721</text>
<text x="141" y="83.4">1%</text>
<text x="148.6" y="79.6">GND</text>
<text x="72.4" y="89.8">C702</text>
<text x="148.6" y="89.8">C705</text>
<text x="39.4" y="93.6">GND</text>
<text x="49.4" y="93.6">2.2k</text>
<text x="50.8" y="91">R706</text>
<text x="54.6" y="93.6">1%</text>
<text x="72.4" y="92.3">100n</text>
<text x="115.6" y="93.6">GND</text>
<text x="125.6" y="93.6">2.2k</text>
<text x="127" y="91">R717</text>
<text x="130.8" y="93.6">1%</text>
<text x="148.6" y="92.3">100n</text>
<text x="72.4" y="96.1">GND</text>
<text x="148.6" y="96.1">GND</text>
<text x="40.5" y="113.9">+3V3</text>
<text x="57.1" y="113.9">D704</text>
<text x="115.5" y="113.9">+3V3</text>
<text x="132.1" y="113.9">D706</text>
<text x="53.2" y="119.1">K</text>
<text x="56.1" y="116.4">BAT54S</text>
<text x="64.8" y="119.1">A</text>
<text x="128.2" y="119.1">K</text>
<text x="131" y="116.4">BAT54S</text>
<text x="139.7" y="119.1">A</text>
<text x="28.1" y="124.1">J702</text>
<text x="45.7" y="124.1">R704</text>
<text x="59.4" y="124" transform="rotate(-90 59.4 124)">COM</text>
<text x="62.2" y="124.1">R712</text>
<text x="73.7" y="122.8">GND</text>
<text x="103" y="124.1">J706</text>
<text x="120.7" y="124.1">R714</text>
<text x="134.4" y="124" transform="rotate(-90 134.4 124)">COM</text>
<text x="137.1" y="124.1">R722</text>
<text x="148.6" y="122.8">GND</text>
<text x="24.2" y="126.6">JST_PH_1x02</text>
<text x="45.7" y="126.6">4.7k</text>
<text x="51" y="126.6">0.1%</text>
<text x="60.8" y="126.6">2.2k</text>
<text x="66.1" y="126.6">1%</text>
<text x="99.1" y="126.6">JST_PH_1x02</text>
<text x="120.7" y="126.6">2.2k</text>
<text x="125.9" y="126.6">0.1%</text>
<text x="135.8" y="126.6">2.2k</text>
<text x="141" y="126.6">1%</text>
<text x="40.6" y="136.8">GND</text>
<text x="50.7" y="136.8">2.2k</text>
<text x="52.1" y="134.2">R708</text>
<text x="55.9" y="136.8">1%</text>
<text x="73.7" y="132.9">C704</text>
<text x="73.7" y="135.5">100n</text>
<text x="115.6" y="136.8">GND</text>
<text x="125.6" y="136.8">2.2k</text>
<text x="127" y="134.2">R718</text>
<text x="130.8" y="136.8">1%</text>
<text x="148.6" y="132.9">C706</text>
<text x="148.6" y="135.5">100n</text>
<text x="73.7" y="139.3">GND</text>
<text x="148.6" y="139.3">GND</text>
<text x="39.3" y="157.1">+3V3</text>
<text x="54.8" y="159.6">BAT54S</text>
<text x="55.9" y="157.1">D703</text>
<text x="118" y="157.1">+3V3</text>
<text x="133.6" y="159.6">BAT54S</text>
<text x="134.6" y="157.1">D708</text>
<text x="26.8" y="167.2">J703</text>
<text x="44.5" y="167.2">R703</text>
<text x="52" y="162.3">K</text>
<text x="58.2" y="167.2" transform="rotate(-90 58.2 167.2)">COM</text>
<text x="60.9" y="167.2">R711</text>
<text x="63.5" y="162.3">A</text>
<text x="72.4" y="166">GND</text>
<text x="105.6" y="167.2">J707</text>
<text x="123.2" y="167.2">R716</text>
<text x="130.7" y="162.3">K</text>
<text x="136.9" y="167.2" transform="rotate(-90 136.9 167.2)">COM</text>
<text x="139.7" y="167.2">R724</text>
<text x="142.2" y="162.3">A</text>
<text x="151.1" y="166">GND</text>
<text x="22.9" y="169.8">JST_PH_1x02</text>
<text x="44.5" y="169.8">4.7k</text>
<text x="49.7" y="169.8">0.1%</text>
<text x="59.6" y="169.8">2.2k</text>
<text x="64.8" y="169.8">1%</text>
<text x="101.7" y="169.8">JST_PH_1x02</text>
<text x="123.2" y="169.8">2.2k</text>
<text x="128.4" y="169.8">0.1%</text>
<text x="138.3" y="169.8">2.2k</text>
<text x="143.5" y="169.8">1%</text>
<text x="39.4" y="179.9">GND</text>
<text x="49.4" y="179.9">2.2k</text>
<text x="50.8" y="177.4">R707</text>
<text x="54.6" y="179.9">1%</text>
<text x="72.4" y="176.1">C703</text>
<text x="72.4" y="178.7">100n</text>
<text x="118.1" y="179.9">GND</text>
<text x="128.1" y="179.9">2.2k</text>
<text x="129.5" y="177.4">R720</text>
<text x="133.4" y="179.9">1%</text>
<text x="151.1" y="176.1">C708</text>
<text x="151.1" y="178.7">100n</text>
<text x="72.4" y="182.5">GND</text>
<text x="151.1" y="182.5">GND</text>
</g>
<g font-size="1.8" fill="#a90000">
<text x="31.7" y="41.7">2</text>
<text x="31.7" y="44.2">1</text>
<text x="109.1" y="45.5">1</text>
<text x="109.1" y="42.9">2</text>
<text x="186.6" y="45.5">1</text>
<text x="186.6" y="42.9">2</text>
<text x="31.7" y="88.6">1</text>
<text x="31.7" y="86.1">2</text>
<text x="107.9" y="88.6">1</text>
<text x="107.9" y="86.1">2</text>
<text x="32.9" y="131.8">1</text>
<text x="32.9" y="129.3">2</text>
<text x="107.9" y="131.8">1</text>
<text x="107.9" y="129.3">2</text>
<text x="31.7" y="172.5">2</text>
<text x="110.4" y="172.5">2</text>
<text x="31.7" y="175">1</text>
<text x="110.4" y="175">1</text>
</g>
<g font-size="1.8" fill="#725600">
<text x="78.9" y="42.8">TH0</text>
<text x="156.4" y="44">TH4</text>
<text x="233.9" y="44">TH8</text>
<text x="78.9" y="87.2">TH1</text>
<text x="155.1" y="87.2">TH5</text>
<text x="80.2" y="130.4">TH2</text>
<text x="155.1" y="130.4">TH6</text>
<text x="78.9" y="173.6">TH3</text>
<text x="157.7" y="173.6">TH7</text>
</g>
<g font-size="1.8" fill="#0000c2">
<text x="177.5" y="61.1">The</text>
<text x="177.5" y="63.1">dissipation</text>
<text x="181.9" y="61.1">input</text>
<text x="187.8" y="61.1">resistors</text>
<text x="189" y="63.1">in</text>
<text x="191.9" y="63.1">case</text>
<text x="197.2" y="61.1">are</text>
<text x="197.4" y="63.1">of</text>
<text x="200.5" y="63.1">an</text>
<text x="201.4" y="61.1">specified</text>
<text x="204" y="63.1">overload.</text>
<text x="211.1" y="61.1">as</text>
<text x="214.4" y="61.1">1206</text>
<text x="220.5" y="61.1">to</text>
<text x="223.5" y="61.1">allow</text>
<text x="229.6" y="61.1">for</text>
<text x="233.5" y="61.1">enough</text>
<text x="241.5" y="61.1">power</text>
<text x="177.5" y="70">The</text>
<text x="181.9" y="70">BAT54S</text>
<text x="190" y="70">diode</text>
<text x="196.3" y="70">in</text>
<text x="199.2" y="70">conjunction</text>
<text x="211.4" y="70">with</text>
<text x="216.4" y="70">the</text>
<text x="220.5" y="70">2</text>
<text x="222.9" y="70">resistors</text>
<text x="232.3" y="70">are</text>
<text x="236.5" y="70">used</text>
<text x="242.1" y="70">for</text>
<text x="245.9" y="70">overload</text>
<text x="177.5" y="72">protection.</text>
<text x="177.5" y="76.1">Previously</text>
<text x="188.3" y="76.1">tested</text>
<text x="195.3" y="76.1">was</text>
<text x="200" y="76.1">BAV99,</text>
<text x="207.6" y="76.1">however,</text>
<text x="217" y="76.1">it</text>
<text x="219.5" y="76.1">pulls</text>
<text x="225.3" y="76.1">the</text>
<text x="229.4" y="76.1">3.3V</text>
<text x="234.7" y="76.1">to</text>
<text x="237.8" y="76.1">a</text>
<text x="240.1" y="76.1">bit</text>
<text x="243.7" y="76.1">over</text>
<text x="177.5" y="78.2">via</text>
<text x="177.5" y="82.3">Using</text>
<text x="181.4" y="78.2">the</text>
<text x="183.9" y="82.3">a</text>
<text x="185.5" y="78.2">STM32's</text>
<text x="186.2" y="82.3">BAT54S</text>
<text x="194.4" y="78.2">input</text>
<text x="194.4" y="82.3">only</text>
<text x="199.5" y="82.3">results</text>
<text x="200.3" y="78.2">protection</text>
<text x="207.1" y="82.3">in</text>
<text x="210" y="82.3">3.6V,</text>
<text x="211.1" y="78.2">pins.</text>
<text x="215.9" y="82.3">which</text>
<text x="222.4" y="82.3">is</text>
<text x="225.2" y="82.3">still</text>
<text x="230.1" y="82.3">within</text>
<text x="236.8" y="82.3">limits</text>
<text x="243.3" y="82.3">of</text>
<text x="246.3" y="82.3">V_{ADC}</text>
<text x="177.5" y="84.3">and</text>
<text x="182.1" y="84.3">V_{DDA}.</text>
</g>
</svg>
